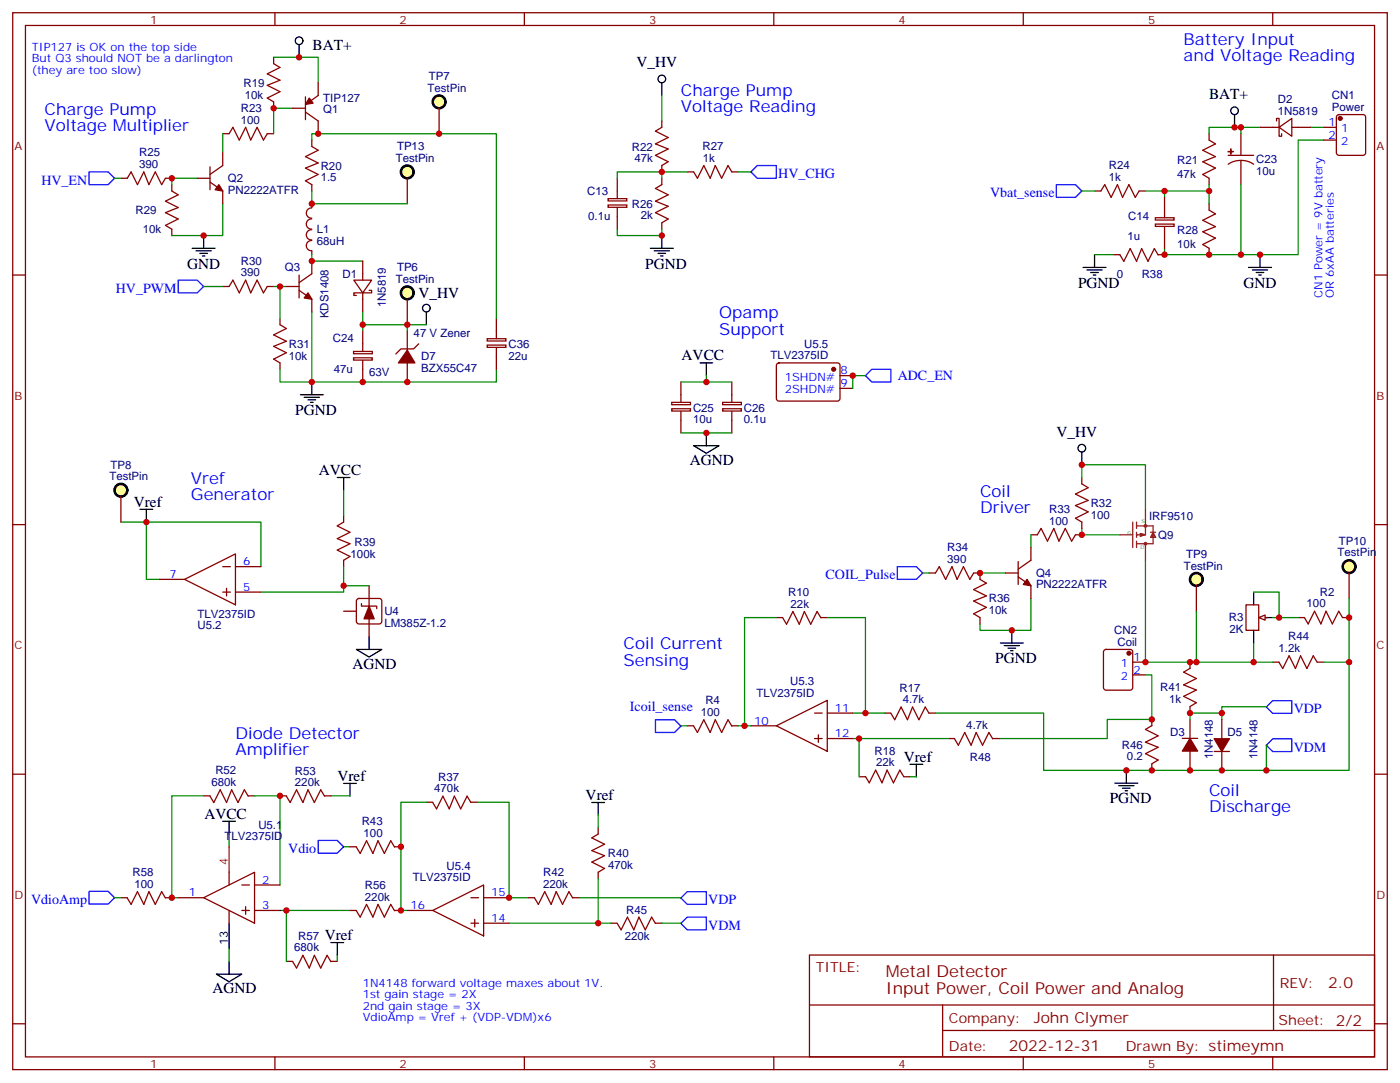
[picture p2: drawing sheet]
<svg xmlns="http://www.w3.org/2000/svg" width="388mm" height="300mm" viewBox="0 0 388 300" stroke-linecap="round" stroke-linejoin="round" font-family="sans-serif">
<g fill="none" stroke="#870000" stroke-width=".35">
<path d="M3.5 3.5h381v292.8h-381zM7.1 7.1h373.9v285.7h-373.9zM75.8 15.9v1.7l1.8 1.1-3.5 1.8 3.5 1.7-3.5 1.4 3.5 1.8-3.5 1.8 1.7 1v1.8M76.2 3.5v3.6M145.3 3.5v3.6M214.5 3.5v3.6M283.6 3.5v3.6M352.8 3.5v3.6M61.7 37h1.8l1.1-1.7 1.7 3.5 1.8-3.5 1.4 3.5 1.8-3.5 1.7 3.5 1.1-1.8h1.7M86.4 38.8v1.8l1.8 1-3.5 1.8 3.5 1.8-3.5 1.4 3.5 1.7-3.5 1.8 1.7 1.1v1.7M183.4 33.5v1.8l-1.7 1 3.5 1.8-3.5 1.8 3.5 1.4-3.5 1.7 3.5 1.8-1.8 1.1v1.7M335.1 37v1.8l1.8 1.1-3.5 1.7 3.5 1.8-3.5 1.4 3.5 1.8-3.5 1.7 1.7 1.1v1.8"/>
<path d="M344 37v6M366.9 35.3h3.5M366.9 38.8h3.5M370.7 32l.4-.2h6.7l.5 .2 .2 .5v9.8l-.2 .5-.5 .2h-6.7l-.5-.2-.2-.5v-9.8zM33.5 49.4h1.8l1-1.8 1.8 3.6 1.8-3.6 1.4 3.6 1.7-3.6 1.8 3.6 1.1-1.8h1.7M47.6 51.2v1.7l1.8 1.1-3.5 1.7 3.5 1.8-3.5 1.4 3.5 1.8-3.5 1.7 1.7 1.1v1.8M86.4 57.6a1.41 1.41 0 0 0-1.5 1.4 1.41 1.41 0 0 0 1.5 1.4M86.4 56.4v1.1M183.4 49.4v1.8l-1.7 1 3.5 1.8-3.5 1.7 3.5 1.4-3.5 1.8 3.5 1.8-1.8 1v1.8M190.5 47.6h1.8l1 1.8 1.8-3.5 1.7 3.5 1.5-3.5 1.7 3.5 1.8-3.5 1 1.7h1.8M303.4 52.9h1.8l1-1.7 1.8 3.5 1.7-3.5 1.4 3.5 1.8-3.5 1.8 3.5 1-1.8h1.8M335.1 56.4v1.8l1.8 1.1-3.5 1.7 3.5 1.8-3.5 1.4 3.5 1.8-3.5 1.7 1.7 1.1v1.8"/>
<path d="M340.4 43h7.1M344 44.4l1.8 .3 1.7 .8M344 44.4l-1.9 .3-1.7 .8M344 44.4v6.8M3.5 76.2h3.6M61.7 79.4h1.8l1.1-1.8 1.7 3.5 1.8-3.5 1.4 3.5 1.8-3.5 1.7 3.5 1.1-1.7h1.7M86.4 63.7a1.41 1.41 0 0 0-1.5 1.4 1.41 1.41 0 0 0 1.5 1.4M86.4 60.7a1.41 1.41 0 0 0-1.5 1.4 1.41 1.41 0 0 0 1.5 1.4M86.4 66.6a1.41 1.41 0 0 0-1.5 1.4 1.41 1.41 0 0 0 1.5 1.5M86.4 69.5v1.1M381 76.2h3.5M77.6 88.2v1.8l1.8 1-3.6 1.8 3.6 1.7-3.6 1.5 3.6 1.7-3.6 1.8 1.8 1v1.8"/>
<path d="M98 99.1h5.2v.7h-5.2zM98 97.4h5.2v.6h-5.2zM100.5 91.7v5.7M100.5 99.8v6M186.2 113.2h5.2v.7h-5.2zM186.2 111.5h5.2v.6h-5.2zM188.7 105.8v5.7M188.7 113.9v6M200.3 113.2h5.2v.7h-5.2zM200.3 111.5h5.2v.6h-5.2zM202.8 105.8v5.7M202.8 113.9v6"/>
<path d="M299.9 132.3v1.8l1.7 1-3.5 1.8 3.5 1.7-3.5 1.5 3.5 1.7-3.5 1.8 1.8 1v1.8M3.5 145.3h3.6M95.2 142.9v1.7l-1.7 1.1 3.5 1.8-3.5 1.7 3.5 1.4-3.5 1.8 3.5 1.8-1.8 1v1.8M257.5 158.7h1.8l1-1.7 1.8 3.5 1.8-3.5 1.4 3.5 1.8-3.5 1.7 3.5 1.1-1.8h1.7v1.8l1.8 1.1-3.5 1.7 3.5 1.8-3.5 1.4 3.5 1.8-3.5 1.7 1.7 1.1v1.8M285.8 148.2h1.7l1.1-1.8 1.7 3.5 1.8-3.5 1.4 3.5 1.8-3.5 1.7 3.5 1.1-1.7h1.8M381 145.3h3.5M306.1 180.1l.5-.2h6.7l.5 .2 .2 .5v9.9l-.3 .5-.4 .2h-6.7l-.5-.2-.2-.5v-9.9zM314 183.4h3.5M314 187h3.5M319.3 199.3v1.8M329.8 183.4v1.8M329.8 185.2l-1.7 1 3.5 1.8-3.5 1.7 3.5 1.5-3.5 1.7 3.5 1.8-1.8 1.1v1.8"/>
<path d="M329.8 199.3v5.3M352.8 183.4h1.7l1.1 1.8 1.7-3.5 1.8 3.5 1.4-3.5 1.8 3.5 1.7-3.5 1.1 1.7M365.1 183.4h1.8M3.5 214.5h3.6M319.3 201l-1.8 1.1 3.5 1.8-3.5 1.7 3.5 1.4-3.5 1.8 3.5 1.8-1.7 1M319.3 211.7v1.7M327.7 204.6h4.3M329.8 208.1v5.3M381 214.5h3.5M118.2 222.2h1.7M119.9 222.3l1.1 1.8 1.8-3.5 1.7 3.5 1.4-3.5 1.8 3.5 1.8-3.5 1 1.7M130.5 222.2h1.8"/>
<path d="M165.8 229.3v1.8l-1.8 1 3.6 1.8-3.6 1.8 3.6 1.4-3.6 1.7 3.6 1.8-1.8 1.1v1.7M146.4 248.7h1.8M148.2 248.8l1 1.8 1.8-3.6 1.8 3.6 1.4-3.6 1.7 3.6 1.8-3.6 1 1.8M158.7 248.7h1.8M169.3 255.8h1.8M171.1 255.8l1.1 1.8 1.7-3.5 1.8 3.5 1.4-3.5 1.8 3.5 1.7-3.5 1.1 1.7M181.7 255.8h1.7M224.4 264.6h156.6v28.2h-156.6zM224.4 278.4h156.5M261.3 278.4v14.1M353 264.6v20.9M3.5 283.6h3.6"/>
<path d="M76.2 292.8v3.5M145.3 292.8v3.5M214.5 292.8v3.5M261.3 285.5h119.6M283.6 292.8v3.5M352.8 292.8v3.5M381 283.6h3.5"/>
</g>
<g fill="#870000" stroke="#870000" stroke-width=".35">
<path d="M329.8 204.6l2.2 3.5h-4.3z"/>
<path d="M340.4 42h1.4z"/>
<path d="M341.1 41.3l.1 1.4z"/>
<circle cx="312.9" cy="181" r=".53"/>
<circle cx="371.5" cy="32.8" r=".53"/>
</g>
<g fill="none" stroke="#008700" stroke-width=".35">
<path d="M81.1 30h-5.3v7M183.4 26.5v7M344 35.3v1.7M349.2 35.3h-14.1v1.7M366.9 38.8h-7.1v31.8h-15.8v-19.4M31.7 49.4h1.8M54.7 49.4h-7.1v1.8M61.7 56.4v8.9h-14.1M299.9 52.9h3.5M56.4 79.4h5.3M75.8 79.4h3.6M77.6 79.4v8.8"/>
<path d="M86.4 70.6v1.7h14.1M171.1 63.5v1.8h12.3v-1.8M322.8 68.8v1.8h21.2M86.4 86.4v19.4h51.2v-3.5M100.5 86.4v5.3M100.5 90h17.7M77.6 102.3v3.5h8.8M188.7 105.8h14.1M188.7 119.9h14.1M195.8 104.1v1.7M299.9 132.3v-3.5h17.6v12.3M33.5 144.6h7.1"/>
<path d="M72.3 157v-12.4h-31.7v15.9h3.5M95.2 157v7h-22.9M255.8 158.7h1.7M271.6 158.7h7.1M299.9 146.4v1.8h10.5M285.8 165.8v8.8h-14.2v-1.7M329.8 199.3v-1.7h8.9v1.7M118.2 222.2h-7.1v30h1.8M132.3 222.2h8.8v26.5h5.3M165.8 225.8v3.5M141.1 255.8h28.2M165.8 243.4v12.4"/>
</g>
<g fill="none" stroke="#000" stroke-width=".35">
<path d="M82.9 12.3v3.6M183.4 22.9v3.6M342.2 31.8v3.5M53.3 68.8h6.3M54.3 69.5h4.3M55.4 70.2h2.1M56.1 70.9h.7M56.4 65.3v3.5M180.3 68.8h6.3M181.3 69.5h4.3M182.4 70.2h2.1M183.1 70.9h.7"/>
<path d="M183.4 65.3v3.5M346.1 74.1h6.3M347.1 74.8h4.3M348.2 75.5h2.1M348.9 76.2h.7M349.2 70.6v3.5M118.2 86.4v3.6M83.3 109.4h6.3M84.3 110.1h4.2M85.4 110.8h2.1M86.1 111.5h.7M86.4 105.8v3.6"/>
<path d="M194 100.5h3.6M195.8 100.5v3.6M195.8 119.9v3.6M93.5 132.3h3.5M95.2 132.3v3.5M192.3 123.5h7l-3.5 2.1zM299.9 125.2v3.6M38.8 141.1h3.5M40.6 141.1v3.5M98.8 179.9h7l-3.5 2.1zM102.3 176.4v3.5M277.3 178.2h6.3"/>
<path d="M278.3 178.9h4.3M279.4 179.6h2.1M280.5 174.6v3.6M280.1 180.3h.7M61.7 227.5h3.6M63.5 227.5v3.6M164 222.3h3.6M165.8 222.3v3.6M60 269.9h7l-3.5 2.1zM63.5 266.3v3.6"/>
<circle cx="82.9" cy="11.3" r="1.06"/>
<circle cx="183.4" cy="21.9" r="1.06"/>
<circle cx="342.2" cy="30.7" r="1.06"/>
<circle cx="118.2" cy="85.4" r="1.06"/>
<circle cx="299.9" cy="124.2" r="1.06"/>
</g>
<path d="M24.7 47.6h5.3l1.7 1.8-1.7 1.8h-5.3zM208.1 47.6l1.8-1.7h5.3v3.5h-5.3zM292.8 51.2h5.3l1.8 1.7-1.8 1.8h-5.3zM49.4 77.6h5.3l1.7 1.8-1.7 1.7h-5.3zM248.7 157h5.3l1.8 1.7-1.8 1.8h-5.3zM181.7 199.4h5.3l1.7 1.8-1.7 1.7h-5.3z" fill="none" stroke="#00f" stroke-width=".35"/>
<circle cx="112.9" cy="81.1" r="1.76" fill="#ff9" stroke="#000" stroke-width=".71"/>
<path d="M112.9 82.9v7.1" fill="none" stroke="#870000" stroke-width=".35"/>
<circle cx="121.7" cy="28.2" r="1.76" fill="#ff9" stroke="#000" stroke-width=".71"/>
<path d="M121.7 30v7" fill="none" stroke="#870000" stroke-width=".35"/>
<circle cx="33.5" cy="135.8" r="1.76" fill="#ff9" stroke="#000" stroke-width=".71"/>
<path d="M33.5 137.6v7" fill="none" stroke="#870000" stroke-width=".35"/>
<circle cx="331.6" cy="160.5" r="1.76" fill="#ff9" stroke="#000" stroke-width=".71"/>
<path d="M331.6 162.3v7" fill="none" stroke="#870000" stroke-width=".35"/>
<circle cx="373.9" cy="157" r="1.76" fill="#ff9" stroke="#000" stroke-width=".71"/>
<path d="M135 95.6h5.2v.6h-5.2zM135 93.8h5.2v.7h-5.2zM137.6 88.2v5.6M137.6 96.3v6M373.9 158.7v7.1" fill="none" stroke="#870000" stroke-width=".35"/>
<path d="M75.8 15.9h12.4v7M86.4 38.8v-1.8h51.2v51.2M373.9 165.8v47.6h-54.6" fill="none" stroke="#008700" stroke-width=".35"/>
<path d="M309 217h6.4M310.1 217.7h4.2M311.1 218.4h2.2M311.9 219.1h.7M312.2 213.4v3.6" fill="none" stroke="#000" stroke-width=".35"/>
<circle cx="112.9" cy="47.6" r="1.76" fill="#ff9" stroke="#000" stroke-width=".71"/>
<g fill="none" stroke="#870000" stroke-width=".35">
<path d="M112.9 49.4v7M168.6 56.8h5.1v.6h-5.1zM168.6 55h5.1v.7h-5.1zM171.1 49.4v5.6M171.1 57.5v6M345.4 167.6h3.5v7h-3.5zM349.6 171.1h1.8M359.8 171.1h1.8M361.5 171.1l1.1 1.8 1.8-3.6 1.7 3.6 1.4-3.6 1.8 3.6 1.8-3.6 1 1.8M372.2 171.1h1.7M338.7 199.3v5.3M336.5 208.2h4.3"/>
<path d="M338.7 208.1v5.3"/>
</g>
<path d="M86.4 56.4h26.5M183.4 47.6h-12.3v1.8M190.5 47.6h-7.1v1.8M204.6 47.6h3.5M317.5 52.9h17.6M322.8 52.9v1.8M335.1 51.2v5.2M112.9 90v1.7M317.5 155.2v28.2h35.3M317.5 187h1.8v12.3h-12.4v5.3h-30M366.9 183.4h7" fill="none" stroke="#008700" stroke-width=".35"/>
<g fill="none" stroke="#8c2424" stroke-width=".35">
<path d="M310.4 148.2h3.6M314 144.6v7.1M315 145.7h4.6v2.5M315 144.6v1.8M315 147.5v1.4M315 149.9v1.8M315 148.2h2.1M316.1 147.8l1.4 .4M316.1 147.8v.7M316.1 147.8l1 .4M316.8 148.2l-.7 .3M317.1 148.2l-1 .3"/>
<path d="M317.5 141.1v7.1M317.5 150.6v4.6M317.5 148.2l-1.4 .3M318.9 147.5h1.4M319.6 148.5v2.1h-4.6M319.6 147.5l.7 1.4h-1.4zM319.6 148.2l.4 .7M319.6 148.2l-.3 .7M319.6 148.2l.4 .3M319.6 148.2l-.3 .3"/>
<circle cx="317.5" cy="150.6" r=".35"/>
<circle cx="317.5" cy="145.7" r=".35"/>
</g>
<path d="M336.5 204.7h4.3l-2.1 3.5z" fill="#870000" stroke="#870000" stroke-width=".35"/>
<path d="M347.5 164v3.6M347.5 174.6v3.6M349.2 171.1h3.6" fill="none" stroke="#000" stroke-width=".35"/>
<path d="M348.9 171.1l1.8-.7v1.4z" fill="#f0f0f0" stroke="#870000" stroke-width=".35"/>
<g fill="none" stroke="#008700" stroke-width=".35">
<path d="M61.7 37v5.3M363.4 35.3h3.5M86.4 52.9v3.5M303.4 70.6h5.3M239.9 104.1h-3.5v3.5M95.2 135.8v7.1M285.8 148.2v3.5M95.2 162.3h7.1M215.2 171.1h-8.8v30M229.3 171.1h10.6v26.5M331.6 169.3v14.1M347.5 164h7v7.1"/>
<path d="M347.5 178.2v5.2M352.8 171.1h7M236.4 197.6h8.8M259.3 197.6h30v15.8h30M351 195.8h-12.3v1.8M188.7 201.1h1.8M204.6 201.1h3.5M236.4 204.6h26.4M238.1 204.6v10.6M252.2 215.2h1.8M351 206.4v7M56.4 220.5h-8.8v28.2h1.8"/>
<path d="M63.5 231.1v3.5M70.6 220.5h7v24.7M91.7 220.5h5.3M95.2 234.6h1.8M31.7 248.7h1.8M77.6 252.2h19.4M79.4 252.2v14.1M160.5 248.7h28.2M183.4 255.8h5.3M63.5 262.8v3.5M93.5 264.6v1.7"/>
</g>
<g fill="none" stroke="#870000" stroke-width=".35">
<path d="M81.1 30h3.6M84.7 26.8v6.4M84.7 31l3.5 2.5v3.5M88.2 22.9v3.6l-2.5 1.7M349.2 35.3h5.3M353.8 33.5v-.7h.7v4.9h.7v-.7M354.5 35.3l3.6-2.5v4.9zM358.1 35.3h5.3M54.7 49.4h3.5M58.2 50.4l3.5 2.5v3.5M58.2 46.2v6.4M61.7 42.3v3.6l-3.5 2.4"/>
<path d="M322.8 54.7v5.6M79.4 79.4h3.5M82.9 76.2v6.3M86.4 72.3v3.5l-3.5 2.5M98.1 77.6h4.9l-2.5 3.5zM100.5 72.3v5.3M308.7 70.6h1.7M310.4 70.6l1.1 1.8 1.8-3.5 1.7 3.5 1.4-3.5 1.8 3.5 1.8-3.5 1 1.7M320.3 62.1h5.1v.6h-5.1zM320.3 60.3h5.1v.7h-5.1zM321 70.6h1.8M322.8 62.8v6"/>
<path d="M82.9 80.4l3.5 2.5v3.5M100.5 81.1v5.3M102.3 80.4h.7v.7h-4.9v.7h.7M112.9 91.7v5.3M116.1 95.2l-1.4 1.5h-3.6l-1.4 1.4M112.9 100.5v5.3M215.4 100.7l.5-.2 16.5 .1 .4 .6v9.5l-.7 .4h-16.5l-.4-.7v-9.2zM232.8 104.1h3.6M232.8 107.6h3.6M61.7 157h2.2M65.3 157h7M278.7 158.7h3.5"/>
<path d="M282.2 159.8l3.6 2.5v3.5M282.2 155.6v6.3M285.8 151.7v3.5l-3.6 2.5M44.1 160.5h7.1M51.2 160.5l14.1-7v14.1zM61.7 164h2.2M62.8 163v2.1M65.3 164h7M95.2 169.3h3.6M99 166l.5-.2h5.6l.5 .2 .2 .5v5.7l-.2 .5-.5 .2h-5.6l-.5-.3-.2-.4v-5.7zM100.2 167.2v.7h4.2v.7M102.3 162.3v14.1"/>
<path d="M215.2 171.1h1.8M217 171.2l1 1.7 1.8-3.5 1.7 3.5 1.5-3.5 1.7 3.5 1.8-3.5 1 1.8M227.5 171.1h1.8M225.8 197.6h2.1M229.3 197.6h7.1M245.2 197.6h1.7M246.9 197.6l1.1 1.8 1.8-3.5 1.7 3.5 1.4-3.5 1.8 3.5 1.8-3.5 1 1.7M257.5 197.6h1.8M190.5 201.1h1.8M192.3 201.2l1 1.7 1.8-3.5 1.7 3.5 1.5-3.5 1.7 3.5 1.8-3.5 1 1.8M202.8 201.1h1.8M208.1 201.1h7.1"/>
<path d="M215.2 201.1l14.1-7.1v14.1zM225.8 204.6h2.1M226.8 203.6v2.1M229.3 204.6h7.1M238.1 215.2h1.8M239.9 215.1l1 1.8 1.8-3.6 1.8 3.6 1.4-3.6 1.7 3.6 1.8-3.6 1.1 1.8M250.5 215.2h1.7M262.8 204.6h1.8M264.6 204.7l1 1.8 1.8-3.6 1.8 3.6 1.4-3.6 1.7 3.6 1.8-3.6 1.1 1.8M275.2 204.6h1.7M56.4 220.5h1.8M58.2 220.6l1.1 1.7 1.7-3.5 1.8 3.5 1.4-3.5 1.8 3.5 1.7-3.5 1.1 1.8"/>
<path d="M68.8 220.5h1.8M77.6 220.5h1.8M79.4 220.6l1 1.7 1.8-3.5 1.8 3.5 1.4-3.5 1.7 3.5 1.8-3.5 1.1 1.8M90 220.5h1.7M97 234.6h1.8M98.8 234.7l1 1.7 1.8-3.5 1.8 3.5 1.4-3.5 1.7 3.5 1.8-3.5 1.1 1.8M109.4 234.6h1.7M33.5 248.7h1.8M35.3 248.8l1 1.8 1.8-3.6 1.8 3.6 1.4-3.6 1.7 3.6 1.8-3.6 1.1 1.8M45.9 248.7h1.7M49.4 248.7h7M56.4 248.7l14.2-7v14.1z"/>
<path d="M63.5 241.7v3.5M63.5 252.2v3.6M67 252.2h2.1M67 245.2h2.1M68.1 251.2v2.1M70.6 252.2h7M70.6 245.2h7M97 252.2h1.8M98.8 252.3l1 1.8 1.8-3.5 1.8 3.5 1.4-3.5 1.7 3.5 1.8-3.5 1.1 1.7M109.4 252.2h1.7M112.9 252.2h7M119.9 252.2l14.2-7v14.1z"/>
<path d="M130.5 248.7h2.1M130.5 255.8h2.1M131.6 254.7v2.1M134.1 248.7h7M134.1 255.8h7M79.4 266.3h1.7M81.1 266.4l1.1 1.8 1.8-3.5 1.7 3.5 1.4-3.5 1.8 3.5 1.8-3.5 1 1.7M91.7 266.3h1.8"/>
</g>
<path d="M300.2 74.1h6.4M301.3 74.8h4.2M302.3 75.5h2.1M303 76.2h.7M303.4 70.6v3.5M95.2 217h3.6M97 217v3.6M252.2 211.7h3.6M254 211.7v3.6M63.5 255.8v7M91.7 261.1h3.5M93.5 261.1v3.6" fill="none" stroke="#000" stroke-width=".35"/>
<path d="M241.7 102.3h5.2v3.5h-5.2l-1.8-1.7zM352.8 194.1h5.3v3.5h-5.3l-1.8-1.7zM352.8 204.7h5.3v3.5h-5.3l-1.8-1.7zM88.2 232.8h5.3l1.7 1.8-1.7 1.8h-5.3zM24.7 246.9h5.3l1.7 1.8-1.7 1.8h-5.3zM190.5 247h5.3v3.6h-5.3l-1.8-1.8zM190.5 254.1h5.3v3.5h-5.3l-1.8-1.8z" fill="none" stroke="#00f" stroke-width=".35"/>
<g fill="#870000" stroke="#870000" stroke-width=".35">
<path d="M112.9 97l2.1 3.5h-4.6z"/>
<path d="M60.7 51.2l1 1.7-2.1-.3z"/>
<path d="M284.7 160.5l1.1 1.8-2.2-.4z"/>
<path d="M85.4 81.1l1 1.8-2.1-.4z"/>
<path d="M102.3 167.9l1.4 3.5h-2.8z"/>
<path d="M85.7 27.2l1.1 1.4-2.1 .3z"/>
<circle cx="231.1" cy="102.3" r=".53"/>
</g>
<path d="M63.5 234.6v7.1" fill="none" stroke="#f00" stroke-width=".35"/>
<g fill="#c00">
<circle cx="354.5" cy="171.1" r=".88"/>
<circle cx="312.2" cy="213.4" r=".88"/>
<circle cx="47.6" cy="49.4" r=".88"/>
<circle cx="322.8" cy="70.6" r=".88"/>
<circle cx="111.1" cy="234.6" r=".88"/>
<circle cx="79.4" cy="252.2" r=".88"/>
<circle cx="112.9" cy="105.8" r=".88"/>
<circle cx="111.1" cy="252.2" r=".88"/>
<circle cx="338.7" cy="197.6" r=".88"/>
<circle cx="206.4" cy="201.1" r=".88"/>
<circle cx="347.5" cy="183.4" r=".88"/>
<circle cx="329.8" cy="183.4" r=".88"/>
<circle cx="338.7" cy="213.4" r=".88"/>
<circle cx="329.8" cy="213.4" r=".88"/>
<circle cx="319.3" cy="213.4" r=".88"/>
<circle cx="86.4" cy="105.8" r=".88"/>
<circle cx="335.1" cy="70.6" r=".88"/>
<circle cx="183.4" cy="65.3" r=".88"/>
<circle cx="183.4" cy="47.6" r=".88"/>
<circle cx="82.9" cy="15.9" r=".88"/>
<circle cx="75.8" cy="30" r=".88"/>
<circle cx="112.9" cy="90" r=".88"/>
<circle cx="280.5" cy="174.6" r=".88"/>
<circle cx="165.8" cy="255.8" r=".88"/>
<circle cx="195.8" cy="105.8" r=".88"/>
<circle cx="195.8" cy="119.9" r=".88"/>
<circle cx="56.4" cy="65.3" r=".88"/>
<circle cx="299.9" cy="148.2" r=".88"/>
<circle cx="349.3" cy="70.6" r=".88"/>
<circle cx="342.2" cy="35.3" r=".88"/>
<circle cx="344" cy="70.6" r=".88"/>
<circle cx="77.6" cy="79.4" r=".88"/>
<circle cx="335.1" cy="52.9" r=".88"/>
<circle cx="322.8" cy="52.9" r=".88"/>
<circle cx="329.8" cy="197.6" r=".88"/>
<circle cx="121.7" cy="37" r=".88"/>
<circle cx="373.9" cy="183.4" r=".88"/>
<circle cx="317.5" cy="183.4" r=".88"/>
<circle cx="373.9" cy="171.1" r=".88"/>
<circle cx="331.6" cy="183.4" r=".88"/>
<circle cx="319.3" cy="199.3" r=".88"/>
<circle cx="239.9" cy="197.6" r=".88"/>
<circle cx="238.1" cy="204.6" r=".88"/>
<circle cx="351" cy="213.4" r=".88"/>
<circle cx="344" cy="35.3" r=".88"/>
<circle cx="77.6" cy="220.5" r=".88"/>
<circle cx="271.6" cy="158.7" r=".88"/>
<circle cx="47.6" cy="248.7" r=".88"/>
<circle cx="86.4" cy="72.3" r=".88"/>
<circle cx="95.3" cy="162.3" r=".88"/>
<circle cx="141.1" cy="248.7" r=".88"/>
<circle cx="236.4" cy="104.1" r=".88"/>
<circle cx="40.6" cy="144.6" r=".88"/>
<circle cx="88.2" cy="37" r=".88"/>
<circle cx="86.4" cy="56.4" r=".88"/>
<circle cx="100.5" cy="105.8" r=".88"/>
<circle cx="100.5" cy="90" r=".88"/>
<circle cx="299.9" cy="128.8" r=".88"/>
</g>
<g font-size="4.6" fill="#00f">
<text x="328.1" y="12.3">Battery Input</text>
<text x="328.1" y="16.9">and Voltage Reading</text>
<text x="188.7" y="26.5">Charge Pump</text>
<text x="12.3" y="31.8">Charge Pump</text>
<text x="188.7" y="31">Voltage Reading</text>
<text x="12.3" y="36.3">Voltage Multiplier</text>
<text x="199.3" y="88.2">Opamp</text>
<text x="199.3" y="92.8">Support</text>
<text x="52.9" y="134.1">Vref</text>
<text x="271.6" y="137.6">Coil</text>
<text x="52.9" y="138.6">Generator</text>
<text x="271.6" y="142.2">Driver</text>
<text x="172.9" y="179.9">Coil Current</text>
<text x="172.9" y="184.5">Sensing</text>
<text x="65.3" y="204.6">Diode Detector</text>
<text x="65.3" y="209.2">Amplifier</text>
<text x="335.1" y="220.5">Coil</text>
<text x="335.1" y="225.1">Discharge</text>
</g>
<g font-size="4.6" fill="#800">
<text x="245.5" y="270.7">Metal Detector</text>
<text x="245.5" y="275.3">Input Power, Coil Power and Analog</text>
</g>
<g font-size="4.2">
<text x="86.7" y="13.8">BAT+</text>
<text x="176.4" y="18.7">V_HV</text>
<text x="335.1" y="27.5">BAT+</text>
<text x="51.9" y="74.4">GND</text>
<text x="178.9" y="74.4">PGND</text>
<text x="116" y="82.5">V_HV</text>
<text x="298.8" y="79.7">PGND</text>
<text x="344.7" y="79.7">GND</text>
<text x="188.9" y="99.8">AVCC</text>
<text x="81.8" y="115">PGND</text>
<text x="292.8" y="121">V_HV</text>
<text x="88.4" y="131.6">AVCC</text>
<text x="191.2" y="128.8">AGND</text>
<text x="37.1" y="140.4">Vref</text>
<text x="97.7" y="185.2">AGND</text>
<text x="275.9" y="183.8">PGND</text>
<text x="250.5" y="211">Vref</text>
<text x="93.5" y="216.3">Vref</text>
<text x="162.3" y="221.6">Vref</text>
<text x="56.6" y="226.8">AVCC</text>
<text x="307.6" y="222.6">PGND</text>
<text x="90" y="260.4">Vref</text>
<text x="58.9" y="275.2">AGND</text>
</g>
<g font-size="4.2" fill="#800">
<text x="368.2" y="273.8">2.0</text>
<text x="286.5" y="283.4">John Clymer</text>
<text x="279.6" y="291.2">2022-12-31</text>
</g>
<g font-size="3.9" fill="#00f">
<text x="11.5" y="51.2">HV_EN</text>
<text x="215.7" y="49.4">HV_CHG</text>
<text x="274.4" y="54.7">Vbat_sense</text>
<text x="32.1" y="81.1">HV_PWM</text>
<text x="248.8" y="105.3">ADC_EN</text>
<text x="228.9" y="160.5">COIL_Pulse</text>
<text x="174.6" y="197">Icoil_sense</text>
<text x="358.6" y="197.6">VDP</text>
<text x="358.6" y="208.2">VDM</text>
<text x="79.9" y="236.4">Vdio</text>
<text x="8.6" y="250.5">VdioAmp</text>
<text x="196.3" y="250.6">VDP</text>
<text x="196.3" y="257.6">VDM</text>
</g>
<g font-size="3.9" fill="#800">
<text x="226.1" y="269.2">TITLE:</text>
<text x="354.8" y="273.8">REV:</text>
<text x="263" y="283.4">Company:</text>
<text x="354.4" y="284">Sheet: 2/2</text>
<text x="263" y="291">Date:</text>
<text x="312.1" y="291.1">Drawn By: stimeymn</text>
</g>
<g font-size="3.2" fill="#800">
<text x="41.6" y="6.5">1</text>
<text x="110.8" y="6.5">2</text>
<text x="179.9" y="6.5">3</text>
<text x="249.1" y="6.5">4</text>
<text x="318.2" y="6.5">5</text>
<text x="4.1" y="41.6">A</text>
<text x="381.5" y="41.6">A</text>
<text x="4.1" y="110.8">B</text>
<text x="381.5" y="110.8">B</text>
<text x="4.1" y="179.9">C</text>
<text x="381.5" y="179.9">C</text>
<text x="4.1" y="249.1">D</text>
<text x="381.5" y="249.1">D</text>
<text x="41.6" y="295.8">1</text>
<text x="110.8" y="295.8">2</text>
<text x="179.9" y="295.8">3</text>
<text x="249.1" y="295.8">4</text>
<text x="318.2" y="295.8">5</text>
</g>
<g font-size="3.2" fill="#00f">
<text x="8.8" y="14.1">TIP127 is OK on the top side</text>
<text x="8.8" y="17.3">But Q3 should NOT be a darlington</text>
<text x="8.8" y="20.5">(they are too slow)</text>
<text x="368.2" y="34.9">1</text>
<text x="368.2" y="38.5">2</text>
<text x="371.7" y="36.7">1</text>
<text x="371.7" y="40.2">2</text>
<text x="366.5" y="82.5" transform="rotate(-90 366.5 82.5)">CN1 Power = 9V battery</text>
<text x="369.7" y="82.5" transform="rotate(-90 369.7 82.5)">OR 6xAA batteries</text>
<text x="217.5" y="105.5">1SHDN#</text>
<text x="233" y="103.7">8</text>
<text x="233" y="107.2">9</text>
<text x="217.5" y="109">2SHDN#</text>
<text x="47" y="160.2">7</text>
<text x="67.4" y="156.6">6</text>
<text x="67.4" y="163.7">5</text>
<text x="310.6" y="184.9">1</text>
<text x="314.1" y="183.1">1</text>
<text x="310.6" y="188.4">2</text>
<text x="314.1" y="186.6">2</text>
<text x="231.4" y="197.2">11</text>
<text x="209" y="200.7">10</text>
<text x="231.4" y="204.3">12</text>
<text x="72.7" y="244.8">2</text>
<text x="52.3" y="248.4">1</text>
<text x="72.7" y="251.9">3</text>
<text x="113.8" y="251.9">16</text>
<text x="136.2" y="248.4">15</text>
<text x="136.2" y="255.4">14</text>
<text x="100.5" y="273.4">1N4148 forward voltage maxes about 1V.</text>
<text x="100.5" y="276.6">1st gain stage = 2X</text>
<text x="100.5" y="279.8">2nd gain stage = 3X</text>
<text x="100.5" y="282.9">VdioAmp = Vref + (VDP-VDM)x6</text>
</g>
<g font-size="3.2" fill="#000080">
<text x="67.5" y="24">R19</text>
<text x="118.9" y="22.2">TP7</text>
<text x="67.8" y="27.5">10k</text>
<text x="89.6" y="28.1">TIP127</text>
<text x="118.5" y="25.4">TestPin</text>
<text x="354.2" y="28.5">D2</text>
<text x="369.2" y="27.5">CN1</text>
<text x="66.8" y="34.2">100</text>
<text x="66.8" y="31">R23</text>
<text x="89.6" y="31.3">Q1</text>
<text x="354.2" y="31.8">1N5819</text>
<text x="369.2" y="30.7">Power</text>
<text x="110" y="41.6">TP13</text>
<text x="175.2" y="41.7">R22</text>
<text x="194.8" y="41.6">R27</text>
<text x="38.6" y="46.6">390</text>
<text x="38.6" y="43.3">R25</text>
<text x="88.9" y="47">R20</text>
<text x="109.7" y="44.8">TestPin</text>
<text x="175.9" y="44.9">47k</text>
<text x="194.8" y="44.8">1k</text>
<text x="307.4" y="46.9">R24</text>
<text x="326.3" y="45.4">R21</text>
<text x="348.2" y="45.2">C23</text>
<text x="63.1" y="53.6">PN2222ATFR</text>
<text x="63.1" y="50.4">Q2</text>
<text x="88.9" y="50.2">1.5</text>
<text x="162.8" y="54">C13</text>
<text x="307.4" y="50.1">1k</text>
<text x="326.3" y="49.2">47k</text>
<text x="348.2" y="48.5">10u</text>
<text x="37.5" y="59.3">R29</text>
<text x="175.2" y="57.6">R26</text>
<text x="39.6" y="64.6">10k</text>
<text x="87.8" y="64.6">L1</text>
<text x="163.1" y="61">0.1u</text>
<text x="177.6" y="60.8">2k</text>
<text x="312.7" y="61.1">C14</text>
<text x="326.3" y="64.8">R28</text>
<text x="87.8" y="67.9">68uH</text>
<text x="312.5" y="66.4">1u</text>
<text x="326.3" y="68.6">10k</text>
<text x="66.8" y="76.6">390</text>
<text x="66.8" y="73.3">R30</text>
<text x="78.9" y="75.2">Q3</text>
<text x="94.9" y="77">D1</text>
<text x="110" y="75.1">TP6</text>
<text x="309.6" y="76.9">0</text>
<text x="316.5" y="76.9">R38</text>
<text x="109.7" y="78.3">TestPin</text>
<text x="91.1" y="88.2" transform="rotate(-90 91.1 88.2)">KDS1408</text>
<text x="107" y="85.1" transform="rotate(-90 107 85.1)">1N5819</text>
<text x="92.2" y="94.6">C24</text>
<text x="114.7" y="93.5">47 V Zener</text>
<text x="80.1" y="99.6">10k</text>
<text x="80.1" y="96.4">R31</text>
<text x="116.8" y="99.8">D7</text>
<text x="140.9" y="99.6">22u</text>
<text x="140.9" y="96.4">C36</text>
<text x="213.6" y="99.5">TLV2375ID</text>
<text x="222.9" y="96.3">U5.5</text>
<text x="92.5" y="103.5">47u</text>
<text x="102.3" y="104.1">63V</text>
<text x="116.8" y="103">BZX55C47</text>
<text x="192.1" y="117.2">10u</text>
<text x="192.1" y="114">C25</text>
<text x="206.2" y="117.2">0.1u</text>
<text x="206.2" y="114">C26</text>
<text x="30.7" y="129.8">TP8</text>
<text x="30.3" y="133">TestPin</text>
<text x="290.8" y="142.1">R33</text>
<text x="302.3" y="143.7">100</text>
<text x="302.3" y="140.5">R32</text>
<text x="318.5" y="143.9">IRF9510</text>
<text x="290.8" y="145.3">100</text>
<text x="321" y="149.3">Q9</text>
<text x="97.2" y="154.7">100k</text>
<text x="98.2" y="151.2">R39</text>
<text x="262.6" y="155.9">390</text>
<text x="262.6" y="152.7">R34</text>
<text x="328.8" y="154.5">TP9</text>
<text x="370.7" y="154.2">TestPin</text>
<text x="371.1" y="151">TP10</text>
<text x="287.2" y="159.8">Q4</text>
<text x="328.2" y="158">TestPin</text>
<text x="218.4" y="165.1">R10</text>
<text x="274.1" y="166.9">R36</text>
<text x="287.2" y="163">PN2222ATFR</text>
<text x="365.8" y="165.1">R2</text>
<text x="54.7" y="171.1">TLV2375ID</text>
<text x="106.5" y="173.7">LM385Z-1.2</text>
<text x="106.5" y="170.5">U4</text>
<text x="219.1" y="168.4">22k</text>
<text x="274.1" y="170.2">10k</text>
<text x="340.6" y="172.2">R3</text>
<text x="362.2" y="168.3">100</text>
<text x="54.7" y="174.3">U5.2</text>
<text x="308.9" y="175.7">CN2</text>
<text x="309.7" y="178.9">Coil</text>
<text x="340.8" y="175.3">2K</text>
<text x="357" y="177.4">R44</text>
<text x="354.4" y="180.6">1.2k</text>
<text x="219" y="189.8">U5.3</text>
<text x="249.3" y="191.6">R17</text>
<text x="321.6" y="191.6">R41</text>
<text x="195.5" y="195.1">R4</text>
<text x="209.7" y="193">TLV2375ID</text>
<text x="250.2" y="194.8">4.7k</text>
<text x="324" y="194.8">1k</text>
<text x="194.3" y="198.3">100</text>
<text x="267.8" y="201.9">4.7k</text>
<text x="324.4" y="203.9">D3</text>
<text x="340.2" y="203.9">D5</text>
<text x="242.4" y="209.1">R18</text>
<text x="311" y="207.4">R46</text>
<text x="59.7" y="214.5">R52</text>
<text x="81.8" y="214.6">R53</text>
<text x="242.8" y="212.3">22k</text>
<text x="268.8" y="211">R48</text>
<text x="312.4" y="210.7">0.2</text>
<text x="336.2" y="210.4" transform="rotate(-90 336.2 210.4)">1N4148</text>
<text x="348.5" y="210.4" transform="rotate(-90 348.5 210.4)">1N4148</text>
<text x="58.6" y="217.7">680k</text>
<text x="81.8" y="217.7">220k</text>
<text x="120.4" y="219.5">470k</text>
<text x="121.4" y="216.3">R37</text>
<text x="62.3" y="232.8">TLV2375ID</text>
<text x="71.6" y="229.7">U5.1</text>
<text x="100.3" y="228.6">R43</text>
<text x="100.8" y="231.9">100</text>
<text x="168.5" y="237.5">R40</text>
<text x="36.8" y="242.7">R58</text>
<text x="37.3" y="246">100</text>
<text x="114.4" y="244.1">TLV2375ID</text>
<text x="123.8" y="240.9">U5.4</text>
<text x="150.5" y="246">220k</text>
<text x="150.5" y="242.8">R42</text>
<text x="168.6" y="240.7">470k</text>
<text x="101.2" y="249.5">220k</text>
<text x="101.2" y="246.3">R56</text>
<text x="173.6" y="253.3">R45</text>
<text x="81.6" y="263.6">680k</text>
<text x="82.6" y="260.4">R57</text>
<text x="173.2" y="260.3">220k</text>
</g>
<text font-size="3.2" fill="#f00" x="63.1" y="239.5" transform="rotate(-90 63.1 239.5)">4</text>
<text font-size="3.2" x="63.1" y="261.9" transform="rotate(-90 63.1 261.9)">13</text>
<g font-size="1.4" fill="#238d23">
<text x="312.6" y="148.2">G</text>
<text x="316.4" y="145">S</text>
<text x="316.1" y="152.1">D</text>
</g>
</svg>
